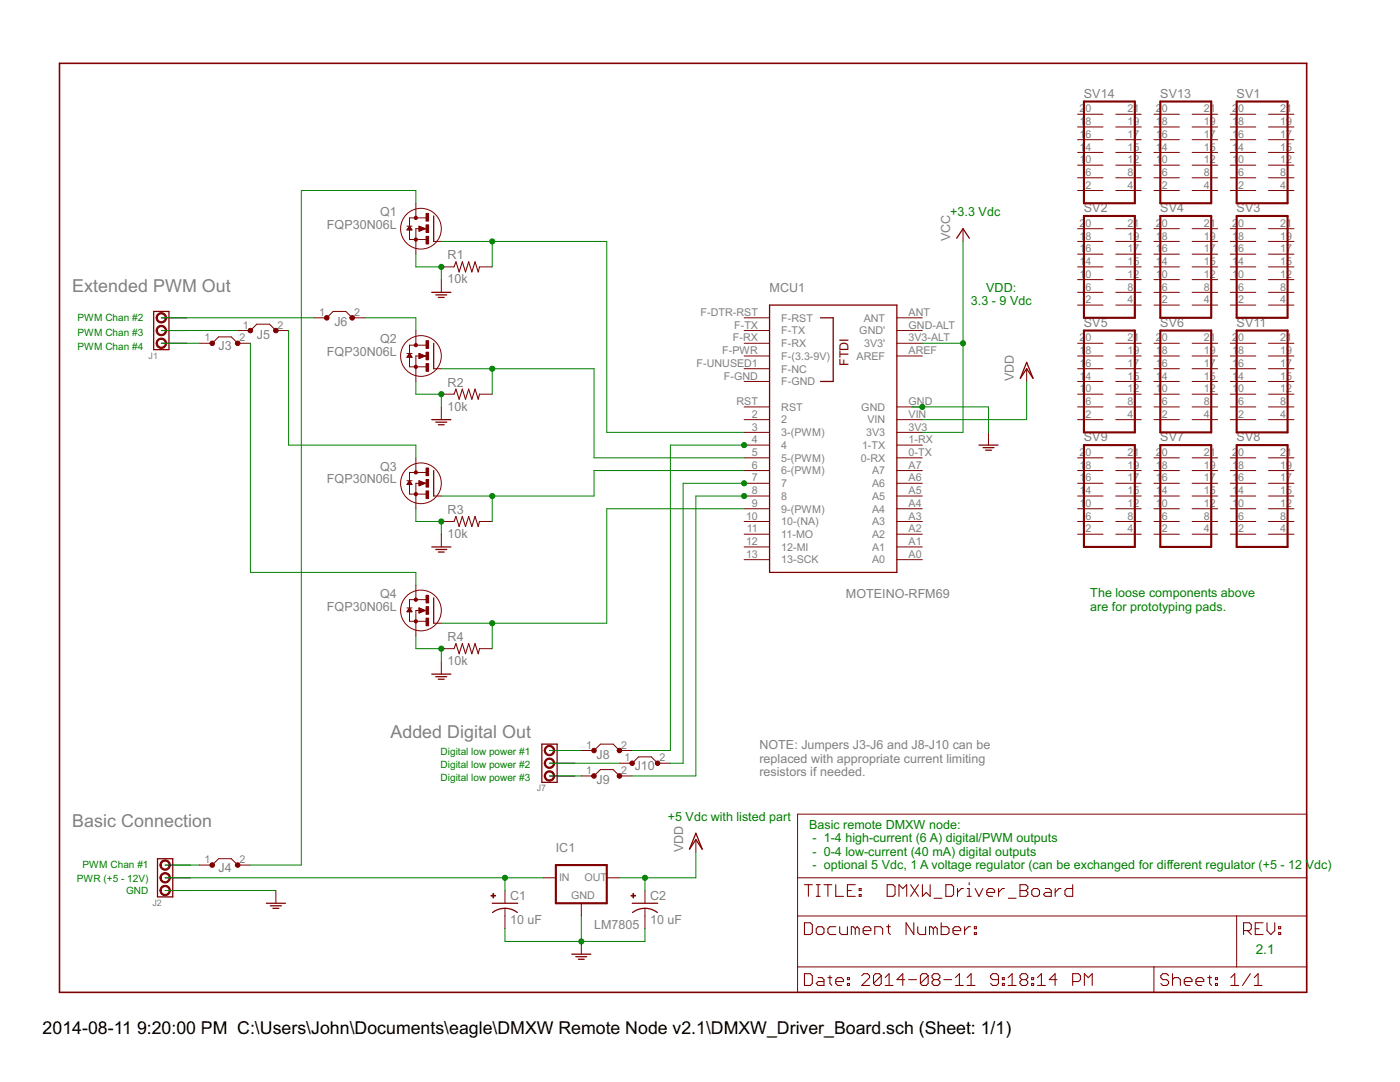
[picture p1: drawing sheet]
<svg xmlns="http://www.w3.org/2000/svg" width="279mm" height="216mm" viewBox="0 0 279 216" stroke-linecap="round" stroke-linejoin="round" font-family="sans-serif">
<path d="M11.9 12.6h248.9v185.4h-248.9z" fill="none" stroke="#800000" stroke-width=".32"/>
<g fill="none" stroke="#800000" stroke-width=".2">
<path d="M215.1 22.8h5M215.1 25.3h5M215.1 27.9h5M215.1 30.4h5M215.1 33h5M215.1 35.5h5M215.1 38h5M222.7 22.8h5.1M222.7 25.3h5.1M222.7 27.9h5.1M222.7 30.4h5.1M222.7 33h5.1"/>
<path d="M222.7 35.5h5.1M222.7 38h5.1M230.3 22.8h5.1M230.3 25.3h5.1M230.3 27.9h5.1M230.3 30.4h5.1M230.3 33h5.1M230.3 35.5h5.1M230.3 38h5.1M237.9 22.8h5.1M237.9 25.3h5.1M237.9 27.9h5.1"/>
<path d="M237.9 30.4h5.1M237.9 33h5.1M237.9 35.5h5.1M237.9 38h5.1M245.5 22.8h5.1M245.5 25.3h5.1M245.5 27.9h5.1M245.5 30.4h5.1M245.5 33h5.1M245.5 35.5h5.1M245.5 38h5.1M253.2 22.8h5"/>
<path d="M253.2 25.3h5M253.2 27.9h5M253.2 30.4h5M253.2 33h5M253.2 35.5h5M253.2 38h5M81.2 45.1h1M81.3 45.8h.9M81.3 45.7h.8M81.4 45.6h.6M81.5 45.5h.4M81.6 45.3h.3"/>
<path d="M81.7 45.2h.1M81.7 45.8v2h3.3M81.7 45.1l.5 .8h-1zM83 40.6v2.9M83.6 45.1l1.3 .5-1.3 .5zM83.6 45.8h.9M83.6 45.7h1.2M83.6 45.6h1.1M83.6 45.5h.8M83.6 45.3h.5M83.6 45.2h.2M83.6 46.1h.3"/>
<path d="M83.6 45.9h.6M85 43.5h-3.3v1.6M85.2 45.6h-2.2v5.1M86.6 48.2h1.5M88.1 55.8v2.5M88.1 53.3h2.5M95.7 53.3h2.5M192.2 45.6v2.6M215.1 48.2h5M215.1 45.6h5M215.1 53.3h5M215.1 50.7h5"/>
<path d="M215.1 55.8h5M215.1 58.3h5M222.7 48.2h5.1M222.7 45.6h5.1M222.7 53.3h5.1M222.7 50.7h5.1M222.7 55.8h5.1M222.7 58.3h5.1M230.3 48.2h5.1M230.3 45.6h5.1M230.3 53.3h5.1M230.3 50.7h5.1"/>
<path d="M230.3 55.8h5.1M230.3 58.3h5.1M237.9 48.2h5.1M237.9 45.6h5.1M237.9 53.3h5.1M237.9 50.7h5.1M237.9 55.8h5.1M237.9 58.3h5.1M245.5 48.2h5.1M245.5 45.6h5.1M245.5 53.3h5.1M245.5 50.7h5.1"/>
<path d="M245.5 55.8h5.1M245.5 58.3h5.1M253.2 48.2h5M253.2 45.6h5M253.2 53.3h5M253.2 50.7h5M253.2 55.8h5M253.2 58.3h5M32.2 68.5h5.1M32.2 66h5.1M32.2 63.4h5.1M39.8 68.5h2.6l1.2-1.3h2.6l1.2 1.3h2.6"/>
<path d="M47.4 66h2.6l1.2-1.3h2.6l1.3 1.3h2.5M62.7 63.4h2.5l1.3-1.3h2.5l1.3 1.3h2.5M81.2 70.5h1M81.2 71.3h1M81.3 71.1h.8M81.4 71h.7M81.5 70.9h.5M81.6 70.8h.3M81.6 70.7h.2M81.7 71.2v2h3.3M81.7 70.5l.5 .8h-1zM83 66v2.9"/>
<path d="M83.6 70.5l1.3 .5-1.3 .5zM83.6 70.5h.1M83.6 71.3h.7M83.6 71.1h1M83.6 70.9h1M83.6 70.8h.7M83.6 70.7h.4M83.6 71.5h.1M83.6 71.4h.4M85 68.9h-3.3v1.6M85.2 71h-2.2v5.1M86.6 73.6h1.5"/>
<path d="M88.1 78.7h2.5M95.7 78.7h2.5M148.5 76.1h5.1M148.5 73.6h5.1M148.5 71h5.1M148.5 68.5h5.1M148.5 66h5.1M148.5 63.4h5.1M179 71h5.1M179 68.5h5.1M179 66h5.1M179 63.4h5.1"/>
<path d="M204.9 73.6v2.5M215.1 76.1h5M215.1 73.6h5M215.1 71h5M215.1 68.5h5M215.1 78.7h5M215.1 60.9h5M222.7 76.1h5.1M222.7 73.6h5.1M222.7 71h5.1M222.7 68.5h5.1M222.7 78.7h5.1"/>
<path d="M222.7 60.9h5.1M230.3 76.1h5.1M230.3 73.6h5.1M230.3 71h5.1M230.3 68.5h5.1M230.3 78.7h5.1M230.3 60.9h5.1M237.9 76.1h5.1M237.9 73.6h5.1M237.9 71h5.1M237.9 68.5h5.1M237.9 78.7h5.1"/>
<path d="M237.9 60.9h5.1M245.5 76.1h5.1M245.5 73.6h5.1M245.5 71h5.1M245.5 68.5h5.1M245.5 78.7h5.1M245.5 60.9h5.1M253.2 76.1h5M253.2 73.6h5M253.2 71h5M253.2 68.5h5M253.2 78.7h5"/>
<path d="M253.2 60.9h5M81.2 95.9h1M81.3 96.6h.9M81.3 96.5h.8M81.4 96.4h.6M81.5 96.2h.4M81.6 96.1h.3M81.7 96h.1M81.7 96.6v2h3.3M81.7 95.9l.5 .8h-1zM83 91.4v2.9M83.6 95.9l1.3 .5-1.3 .5z"/>
<path d="M83.6 96.7h.6M83.6 96.6h.9M83.6 96.5h1.2M83.6 96.4h1.1M83.6 96.2h.8M83.6 96.1h.5M83.6 96h.2M83.6 96.8h.3M85 94.3h-3.3v1.6M85.2 96.4h-2.2v5.1M86.6 99h1.5M88.1 81.2v2.5"/>
<path d="M148.5 81.2h5.1M148.5 83.7h5.1M148.5 86.3h5.1M148.5 88.8h5.1M148.5 91.4h5.1M148.5 93.9h5.1M148.5 96.4h5.1M148.5 99h5.1M179 81.2h5.1M179 83.7h5.1M179 86.3h5.1M179 88.8h5.1"/>
<path d="M179 91.4h5.1M179 93.9h5.1M179 96.4h5.1M179 99h5.1M197.3 86.3v2.5M215.1 81.2h5M215.1 83.7h5M215.1 91.4h5M215.1 93.9h5M215.1 96.4h5M215.1 99h5M222.7 81.2h5.1"/>
<path d="M222.7 83.7h5.1M222.7 91.4h5.1M222.7 93.9h5.1M222.7 96.4h5.1M222.7 99h5.1M230.3 81.2h5.1M230.3 83.7h5.1M230.3 91.4h5.1M230.3 93.9h5.1M230.3 96.4h5.1M230.3 99h5.1M237.9 81.2h5.1"/>
<path d="M237.9 83.7h5.1M237.9 91.4h5.1M237.9 93.9h5.1M237.9 96.4h5.1M237.9 99h5.1M245.5 81.2h5.1M245.5 83.7h5.1M245.5 91.4h5.1M245.5 93.9h5.1M245.5 96.4h5.1M245.5 99h5.1M253.2 81.2h5"/>
<path d="M253.2 83.7h5M253.2 91.4h5M253.2 93.9h5M253.2 96.4h5M253.2 99h5M83 116.8v2.9M85 119.7h-3.3v1.6M88.1 104.1h2.5M88.1 106.6v2.5M95.7 104.1h2.5M148.5 101.5h5.1M148.5 104.1h5.1"/>
<path d="M148.5 106.6h5.1M148.5 109.1h5.1M148.5 111.7h5.1M179 101.5h5.1M179 104.1h5.1M179 106.6h5.1M179 109.1h5.1M179 111.7h5.1M215.1 101.5h5M215.1 104.1h5M215.1 106.6h5M222.7 101.5h5.1"/>
<path d="M222.7 104.1h5.1M222.7 106.6h5.1M230.3 101.5h5.1M230.3 104.1h5.1M230.3 106.6h5.1M237.9 101.5h5.1M237.9 104.1h5.1M237.9 106.6h5.1M245.5 101.5h5.1M245.5 104.1h5.1M245.5 106.6h5.1M253.2 101.5h5"/>
<path d="M253.2 104.1h5M253.2 106.6h5M81.2 121.3h1M81.2 122h1M81.3 121.9h.8M81.4 121.8h.6M81.5 121.7h.5M81.6 121.6h.3M81.6 121.5h.2M81.7 121.9v2.1h3.3M81.7 121.3l.5 .8h-1zM81.7 121.3h.1"/>
<path d="M83.6 122h.7M83.6 121.9h1M83.6 121.7h.9M83.6 121.6h.6M83.6 121.5h.3M83.6 121.3h.1M83.6 121.3l1.3 .5-1.3 .5zM83.6 122.3h.1M83.6 122.2h.4M85.2 121.8h-2.2v5.1M86.6 124.4h1.5M88.1 132v2.5"/>
<path d="M88.1 129.4h2.5M95.7 129.4h2.5M109.7 149.8h5M109.7 152.3h5M109.7 154.8h5M116 149.8h2.6l1.2-1.3h2.6l1.2 1.3h2.6M116 154.8h2.6l1.2-1.2h2.6l1.2 1.2h2.6M123.6 152.3h2.6l1.2-1.3h2.6l1.3 1.3h2.5M33 175.2h5M33 172.6h5M33 177.7h5M39.8 172.6h2.6l1.2-1.3h2.6l1.2 1.3h2.6"/>
<path d="M55.1 177.7v2.5M100.8 177.7v2.5M108.4 175.2h2.5M121.1 175.2h2.5M128.7 177.7v2.5M138.9 167.5v2.6M159.2 162.5h101.6v35.5h-101.6zM159.2 175.2h101.6M100.8 181.3v4M116 180.2v2.6M116 187.9v2.5M128.7 181.3v4"/>
<path d="M159.2 182.8h101.6M159.2 192.9h101.6M230.3 192.9v5.1M246.8 182.8v10.1"/>
<circle cx="84" cy="45.6" r="4.1"/>
<circle cx="84" cy="71" r="4.1"/>
<circle cx="84" cy="96.4" r="4.1"/>
<circle cx="84" cy="121.8" r="4.1"/>
</g>
<g fill="none" stroke="#800000" stroke-width=".21">
<path d="M90.6 53.3l.4-1.1 .6 2.1 .7-2.1 .6 2.1 .6-2.1 .7 2.1 .6-2.1 .6 2.1 .3-1M90.6 78.7l.4-1.1 .6 2.1 .7-2.1 .6 2.1 .6-2.1 .7 2.1 .6-2.1 .6 2.1 .3-1M90.6 104.1l.4-1.1 .6 2.1 .7-2.1 .6 2.1 .6-2.1 .7 2.1 .6-2.1 .6 2.1 .3-1M90.6 129.4l.4-1 .6 2.1 .7-2.1 .6 2.1 .6-2.1 .7 2.1 .6-2.1 .6 2.1 .3-1.1M160.5 176.5h1.6M161.3 176.5v2.4M162.9 176.5h.8M162.9 178.9h.8M163.3 176.5v2.4M164.4 176.5h1.6M165.2 176.5v2.4M166.8 176.5v2.4h1.5"/>
<path d="M169.1 177.7h.8M170.7 176.5h-1.6v2.4h1.6M171.5 178.5h.4v.4h-.4zM171.5 177.3h.4v.4h-.4zM177.1 176.5h1.1l.4 .4v1.6l-.4 .4h-1.1zM179.4 178.9v-2.4l.8 .8 .8-.8v2.4M181.7 176.5l1.6 2.4M183.3 176.5l-1.6 2.4M184.1 176.5v2.4l.7-.8 .8 .8v-2.4M186.4 179.2h1.6M188.8 176.5h1.1l.4 .4v1.6l-.4 .4h-1.1zM191.1 177.3v1.6"/>
<path d="M192.3 177.3h-.4l-.8 .8M193 178.9h.8M193 177.3h.4v1.6M193.4 176.1v.4M194.6 177.3l.8 1.6 .8-1.6M196.9 178.1h1.6v-.4l-.4-.4h-.8l-.4 .4v.8l.4 .4h.8M199.3 177.3v1.6M200.4 177.3h-.4l-.7 .8M201.2 179.2h1.6M203.6 176.5h1.1l.4 .4v.4l-.4 .4 .4 .4v.4l-.4 .4h-1.1zM203.6 177.7h1.1M206.3 177.3h.8l.4 .4v.8l-.4 .4h-.8l-.4-.4v-.8z"/>
<path d="M208.6 177.3h.8l.4 .4v1.2h-1.2l-.4-.4 .4-.4h1.2M210.6 177.3v1.6M211.8 177.3h-.5l-.7 .8M214.1 176.5v2.4h-1.2l-.4-.4v-.8l.4-.4h1.2M160.5 184.1h1.2l.4 .4v1.6l-.4 .4h-1.2zM160.5 194.3h1.2l.4 .4v1.5l-.4 .4h-1.2zM163.3 195.1h.8l.3 .4v1.1h-1.1l-.4-.4 .4-.3h1.1M163.3 184.9h.8l.3 .4v.8l-.3 .4h-.8l-.4-.4v-.8zM165.2 195.1h.8M165.6 194.7v1.5l.4 .4M166.8 195.9h1.5v-.4l-.3-.4h-.8l-.4 .4v.7l.4 .4h.8M166.8 184.9h-1.2l-.4 .4v.8l.4 .4h1.2"/>
<path d="M167.6 184.9v1.2l.4 .4h1.1v-1.6M169.1 196.2h.4v.4h-.4zM169.1 195.1h.4v.4h-.4zM170.7 185.3l-.4-.4h-.4v1.6M170.7 185.3l.4-.4 .4 .4v1.2M170.7 185.3v1.2M172 194.7l.4-.4h.7l.4 .4v.4l-1.5 1.5h1.5M172.3 185.7h1.5v-.4l-.4-.4h-.8l-.3 .4v.8l.3 .4h.8M174.6 186.5v-1.6h1.1l.4 .4v1.2M175.9 194.7v1.5l-.4 .4h-.8l-.4-.4M175.9 194.7l-.4-.4h-.8l-.4 .4v1.5M175.9 194.7l-1.6 1.5"/>
<path d="M176.7 196.6h1.5M176.7 195.1l.7-.8v2.3M176.9 184.9h.8M177.3 184.5v1.6l.4 .4M180.6 195.5h-1.6l1.2-1.2v2.3M181.3 195.5h1.6M182.4 184.1v2.4l-1.6-2.4v2.4M183.2 184.9v1.2l.4 .4h1.1v-1.6M185.2 194.7v1.5l-.4 .4h-.7l-.4-.4M185.2 194.7l-.4-.4h-.7l-.4 .4v1.5M185.2 194.7l-1.5 1.5M186.3 185.3l-.4-.4h-.4v1.6"/>
<path d="M186.3 185.3v1.2M186.3 185.3l.4-.4 .3 .4v1.2M186.4 195.5l-.4 .4v.3l.4 .4h.8l.4-.4v-.3l-.4-.4M186.4 195.5l-.4-.4v-.4l.4-.4h.8l.4 .4v.4l-.4 .4M186.4 195.5h.8M187.8 184.1v2.4h1.2l.4-.4v-.8l-.4-.4h-1.2M188.4 195.5h1.5M190.2 185.7h1.5v-.4l-.4-.4h-.7l-.4 .4v.8l.4 .4h.7M190.7 196.6h1.6M190.7 195.1l.8-.8v2.3M192.5 184.9v1.6M193 196.6h1.6"/>
<path d="M193 195.1l.8-.8v2.3M193.7 184.9h-.4l-.8 .8M194.5 186.1h.4v.4h-.4zM194.5 184.9h.4v.4h-.4zM199.3 195.5h-1.2l-.4-.4v-.4l.4-.4h.8l.4 .4v1.5l-.4 .4h-.8l-.4-.4M200 196.2h.4v.4h-.4zM200 195.1h.4v.4h-.4zM201.2 196.6h1.6M201.2 195.1l.8-.8v2.3M203.9 195.5l-.3 .4v.3l.3 .4h.8l.4-.4v-.3l-.4-.4M203.9 195.5l-.3-.4v-.4l.3-.4h.8l.4 .4v.4l-.4 .4M203.9 195.5h.8"/>
<path d="M205.9 196.2h.4v.4h-.4zM205.9 195.1h.4v.4h-.4zM207.1 196.6h1.5M207.1 195.1l.7-.8v2.3M210.9 195.5h-1.5l1.2-1.2v2.3M214.1 195.9h1.1l.4-.4v-.8l-.4-.4h-1.1v2.3M216.4 196.6v-2.3l.8 .8 .8-.8v2.3M233.2 194.7l-.4-.4h-.7l-.4 .4v.4l.4 .4h.7l.4 .4v.3l-.4 .4h-.7l-.4-.4M234 195.5l.4-.4h.8l.4 .4v1.1M234 194.3v2.3M236.3 195.9h1.6v-.4l-.4-.4h-.8l-.4 .4v.7l.4 .4h.8M238.7 195.9h1.5v-.4l-.4-.4h-.7l-.4 .4v.7l.4 .4h.7"/>
<path d="M241 195.1h.8M241.4 194.7v1.5l.4 .4M242.6 196.2h.4v.4h-.4zM242.6 195.1h.4v.4h-.4zM245.6 196.6h1.6M245.6 195.1l.8-.8v2.3M248.2 185.7h1.1l.4-.4v-.8l-.4-.4h-1.1v2.4M249 185.7l.7 .8M249.5 194.3l-1.5 2.3M250.3 196.6h1.6M250.3 195.1l.8-.8v2.3M250.5 185.3h.8"/>
<path d="M252.1 184.1h-1.6v2.4h1.6M252.9 184.1v1.6l.7 .8 .8-.8v-1.6M255.2 186.1h.4v.4h-.4zM255.2 184.9h.4v.4h-.4z"/>
</g>
<g fill="none" stroke="#800000" stroke-width=".25">
<path d="M86.2 58.3h3.8M86.6 43.1v5.1M87 58.8h2.2M87.5 59.4h1.1M190.9 47.5l1.3-1.9 1.3 1.9M30.7 62.1h3v7.7h-3zM86.6 68.5v5.1M153.6 60.9h25.4v53.3h-25.4zM163.7 63.4h2.6v12.7h-2.6M204.9 72.3l1.3 3.2-1.3-1.9-1.3 1.9zM86.2 83.7h3.8M86.6 93.9v5.1"/>
<path d="M87 84.2h2.2M87.5 84.8h1.1M195.4 88.8h3.8M196.2 89.3h2.2M196.7 89.8h1.2M86.2 109.1h3.8M86.6 119.3v5.1M87 109.6h2.2M87.5 110.2h1.1M86.2 134.5h3.8M87 135h2.2M87.5 135.5h1.1"/>
<path d="M108.1 148.5h3.1v7.6h-3.1zM31.4 171.3h3.1v7.7h-3.1zM138.9 166.3l1.2 3.1-1.2-1.9-1.3 1.9zM53.1 180.2h3.9M54 180.7h2.2M54.5 181.3h1.1M98.2 180.2h5.1M100.8 181.2l1.5 .3 1 .6M100.8 181.3l-1.1 .1-1.4 .7M114.1 190.4h3.8M114.9 190.9h2.2M115.4 191.4h1.2"/>
<path d="M126.2 180.2h5.1M128.7 181.2l1.6 .3 .9 .6M128.7 181.3l-1.6 .2-.9 .6"/>
</g>
<g fill="#800000" stroke="#800000" stroke-width=".2">
<path d="M98 178.7h.9v.1h-.9z"/>
<path d="M98.4 178.3h.1v.9h-.1z"/>
<path d="M125.9 178.7h.9v.1h-.9z"/>
<path d="M126.3 178.3h.1v.9h-.1z"/>
<path d="M85 123.3h.5v1.6h-.5z"/>
<path d="M85 118.8h.5v1.5h-.5z"/>
<path d="M85 121.1h.5v1.5h-.5z"/>
<path d="M85 47.2h.5v1.5h-.5z"/>
<path d="M85 42.6h.5v1.5h-.5z"/>
<path d="M85 44.9h.5v1.5h-.5z"/>
<path d="M85 72.6h.5v1.5h-.5z"/>
<path d="M85 68h.5v1.5h-.5z"/>
<path d="M85 70.3h.5v1.5h-.5z"/>
<path d="M85 98h.5v1.5h-.5z"/>
<path d="M85 93.4h.5v1.5h-.5z"/>
<path d="M85 95.7h.5v1.5h-.5z"/>
</g>
<g fill="#800000" stroke="#800000" stroke-width=".2">
<path d="M82.8 119.4h.4v.5h-.4l-.1-.2z" fill-rule="evenodd"/>
<path d="M31.3 62.8a1.04 1.04 0 0 1 1.7-.1 1.04 1.04 0 0 1-.4 1.7 1.04 1.04 0 0 1-1.4-1h.2a.79 .79 0 0 1 1.1-.7 .79 .79 0 0 1 .2 1.3 .79 .79 0 0 1-1.2-.4l-.1-.2h-.2z" fill-rule="evenodd"/>
<path d="M31.3 65.4a1.04 1.04 0 0 1 1.7-.1 1.04 1.04 0 0 1-.4 1.6 1.04 1.04 0 0 1-1.4-.9h.2a.79 .79 0 0 1 1.1-.8 .79 .79 0 0 1 .2 1.3 .79 .79 0 0 1-1.2-.3l-.1-.2h-.2z" fill-rule="evenodd"/>
<path d="M31.3 67.9a1.04 1.04 0 0 1 1.7-.1 1.04 1.04 0 0 1-.4 1.7 1.04 1.04 0 0 1-1.4-1h.2a.79 .79 0 0 1 1.1-.8 .79 .79 0 0 1 .2 1.3 .79 .79 0 0 1-1.2-.3l-.1-.2h-.2z" fill-rule="evenodd"/>
<path d="M32.3 171.8a1.05 1.05 0 0 1 1.6 .3 1.05 1.05 0 0 1-.7 1.5 1.05 1.05 0 0 1-1.3-1h.3a.79 .79 0 0 1 1.1-.7 .79 .79 0 0 1 .2 1.3 .79 .79 0 0 1-1.3-.4v-.2h-.3z" fill-rule="evenodd"/>
<path d="M32.3 174.3a1.05 1.05 0 0 1 1.6 .4 1.05 1.05 0 0 1-.7 1.5 1.05 1.05 0 0 1-1.3-1h.3a.79 .79 0 0 1 1.1-.8 .79 .79 0 0 1 .2 1.3 .79 .79 0 0 1-1.3-.3v-.2h-.3z" fill-rule="evenodd"/>
<path d="M32.3 176.9a1.05 1.05 0 0 1 1.6 .3 1.05 1.05 0 0 1-.7 1.5 1.05 1.05 0 0 1-1.3-1h.3a.79 .79 0 0 1 1.1-.8 .79 .79 0 0 1 .2 1.3 .79 .79 0 0 1-1.3-.3v-.2h-.3z" fill-rule="evenodd"/>
<path d="M108.8 149.2a1.04 1.04 0 0 1 1.7-.1 1.04 1.04 0 0 1-.5 1.7 1.04 1.04 0 0 1-1.4-1h.3a.8 .8 0 0 1 1.1-.8 .8 .8 0 0 1 .2 1.3 .8 .8 0 0 1-1.3-.3v-.2h-.3z" fill-rule="evenodd"/>
<path d="M108.8 151.7a1.04 1.04 0 0 1 1.7 0 1.04 1.04 0 0 1-.5 1.6 1.04 1.04 0 0 1-1.4-1h.3a.8 .8 0 0 1 1.1-.8 .8 .8 0 0 1 .2 1.4 .8 .8 0 0 1-1.3-.4v-.2h-.3z" fill-rule="evenodd"/>
<path d="M108.8 154.2a1.04 1.04 0 0 1 1.7 0 1.04 1.04 0 0 1-.5 1.6 1.04 1.04 0 0 1-1.4-1h.3a.8 .8 0 0 1 1.1-.7 .8 .8 0 0 1 .2 1.3 .8 .8 0 0 1-1.3-.3v-.3h-.3z" fill-rule="evenodd"/>
<path d="M42 68.3a.46 .46 0 0 1 .7-.2 .46 .46 0 0 1-.1 .8 .46 .46 0 0 1-.7-.4h.5h-.5z" fill-rule="evenodd"/>
<path d="M47 68.3a.47 .47 0 0 1 .8-.1 .47 .47 0 0 1-.2 .7 .47 .47 0 0 1-.6-.4h.5h-.5z" fill-rule="evenodd"/>
<path d="M64.8 63.2a.47 .47 0 0 1 .8-.1 .47 .47 0 0 1-.2 .8 .47 .47 0 0 1-.7-.5h.6h-.6z" fill-rule="evenodd"/>
<path d="M69.9 63.2a.47 .47 0 0 1 .8-.1 .47 .47 0 0 1-.2 .8 .47 .47 0 0 1-.7-.5h.5h-.5z" fill-rule="evenodd"/>
<path d="M49.6 65.7a.47 .47 0 0 1 .7 0 .47 .47 0 0 1-.2 .7 .47 .47 0 0 1-.6-.4h.5h-.5z" fill-rule="evenodd"/>
<path d="M54.7 65.7a.47 .47 0 0 1 .7 0 .47 .47 0 0 1-.2 .7 .47 .47 0 0 1-.6-.4h.5h-.5z" fill-rule="evenodd"/>
<path d="M42 172.4a.46 .46 0 0 1 .7-.1 .46 .46 0 0 1-.1 .7 .46 .46 0 0 1-.7-.4h.5h-.5z" fill-rule="evenodd"/>
<path d="M47 172.4a.47 .47 0 0 1 .8-.1 .47 .47 0 0 1-.2 .8 .47 .47 0 0 1-.6-.5h.5h-.5z" fill-rule="evenodd"/>
<path d="M118.2 149.5a.46 .46 0 0 1 .7 0 .46 .46 0 0 1-.2 .7 .46 .46 0 0 1-.6-.4h.5h-.5z" fill-rule="evenodd"/>
<path d="M123.2 149.5a.46 .46 0 0 1 .8 0 .46 .46 0 0 1-.2 .7 .46 .46 0 0 1-.6-.4h.5h-.5z" fill-rule="evenodd"/>
<path d="M118.2 154.6a.46 .46 0 0 1 .7-.1 .46 .46 0 0 1-.2 .8 .46 .46 0 0 1-.6-.5l.5 .1-.5-.1z" fill-rule="evenodd"/>
<path d="M123.2 154.6a.46 .46 0 0 1 .8-.1 .46 .46 0 0 1-.2 .8 .46 .46 0 0 1-.6-.5l.5 .1-.5-.1z" fill-rule="evenodd"/>
<path d="M125.8 152.1a.46 .46 0 0 1 .7-.1 .46 .46 0 0 1-.2 .7 .46 .46 0 0 1-.6-.4h.5h-.5z" fill-rule="evenodd"/>
<path d="M130.9 152.1a.46 .46 0 0 1 .7-.1 .46 .46 0 0 1-.2 .7 .46 .46 0 0 1-.6-.4h.5h-.5z" fill-rule="evenodd"/>
<circle cx="83" cy="124" r=".33"/>
<circle cx="83" cy="43.5" r=".33"/>
<circle cx="83" cy="47.8" r=".33"/>
<circle cx="83" cy="68.9" r=".33"/>
<circle cx="83" cy="73.2" r=".33"/>
<circle cx="83" cy="94.3" r=".33"/>
<circle cx="83" cy="98.6" r=".33"/>
</g>
<g fill="none" stroke="#800000" stroke-width=".42">
<path d="M216.3 20.3h10.2v20.3h-10.2zM231.6 20.3h10.1v20.3h-10.1zM246.8 20.3h10.2v20.3h-10.2zM216.3 43.1h10.2v20.3h-10.2zM231.6 43.1h10.1v20.3h-10.1zM246.8 43.1h10.2v20.3h-10.2zM216.3 66h10.2v20.3h-10.2zM231.6 66h10.1v20.3h-10.1zM246.8 66h10.2v20.3h-10.2zM216.3 88.8h10.2v20.3h-10.2zM231.6 88.8h10.1v20.3h-10.1zM246.8 88.8h10.2v20.3h-10.2z"/>
<path d="M110.9 172.6h10.2v7.6h-10.2z"/>
</g>
<g fill="none" stroke="#008000" stroke-width=".2">
<path d="M83 40.6v-2.6h-22.9v134.6h-10.1M83 50.7v2.6h5.1v2.5M88.1 48.2h33v38.1h27.4M98.2 48.2v5.1M192.2 48.2v38.1h-8.1M32.2 63.4h30.5M32.2 68.5h7.6M32.2 66h15.2M50 68.5v45.7h33v2.6M57.6 66v22.8h25.4v2.6M72.8 63.4h10.2v2.6M83 76.1v2.6h5.1v2.5"/>
<path d="M88.1 73.6h30.5v17.8h29.9M98.2 73.6v5.1M184.1 68.5h8.1M204.9 76.1v7.6h-20.8M98.2 99v5.1M148.5 93.9h-29.9v5.1h-30.5M149 99h-10.1v55.8h-12.7M149 88.8h-15.2v61h-7.6M149 96.4h-12.7v55.9h-2.5M182 81.2h15.3v5.1M83 101.5v2.6h5.1v2.5M148.5 101.5h-27.4v22.9h-33"/>
<path d="M83 126.9v2.5h5.1v2.6M98.2 124.4v5M109.7 149.8h6.3M109.7 152.3h13.9M109.7 154.8h6.3M33 177.7h22.1M33 172.6h6.8M33 175.2h75.4M100.8 175.2v2.5M128.7 175.2v2.5M138.9 170.1v5.1h-15.3M100.8 185.3v2.6h27.9v-2.6"/>
<path d="M116 182.8v5.1"/>
</g>
<g fill="#008000" stroke="#008000" stroke-width=".2">
<circle cx="88.1" cy="78.7" r=".51"/>
<circle cx="88.1" cy="104.1" r=".51"/>
<circle cx="88.1" cy="129.4" r=".51"/>
<circle cx="88.1" cy="53.3" r=".51"/>
<circle cx="116" cy="187.9" r=".51"/>
<circle cx="184.1" cy="81.2" r=".51"/>
<circle cx="98.2" cy="73.6" r=".51"/>
<circle cx="98.2" cy="99" r=".51"/>
<circle cx="98.2" cy="124.4" r=".51"/>
<circle cx="98.2" cy="48.2" r=".51"/>
<circle cx="100.8" cy="175.2" r=".51"/>
<circle cx="128.7" cy="175.2" r=".51"/>
<circle cx="192.2" cy="68.5" r=".51"/>
<circle cx="148.5" cy="88.8" r=".51"/>
<circle cx="148.5" cy="96.4" r=".51"/>
<circle cx="148.5" cy="99" r=".51"/>
</g>
<g font-size="4" fill="#808080">
<text x="14.4" y="58.3">Extended PWM Out</text>
<text x="77.9" y="147.2">Added Digital Out</text>
<text x="14.4" y="165">Basic Connection</text>
</g>
<g font-size="4">
<text x="8.5" y="206.4">2014-08-11</text>
<text x="27.3" y="206.4">9:20:00 PM C:\Users\John\Documents\eagle\DMXW Remote Node v2.1\DMXW_Driver_Board.sch (Sheet: 1/1)</text>
</g>
<text font-size="3" fill="#008000" x="250.6" y="190.4">2.1</text>
<g font-size="2.8" fill="#808080">
<text x="216.3" y="19.5">SV14</text>
<text x="231.6" y="19.5">SV13</text>
<text x="246.8" y="19.5">SV1</text>
<text x="65.3" y="45.6">FQP30N06L</text>
<text x="75.8" y="43.1">Q1</text>
<text x="216.3" y="42.3">SV2</text>
<text x="231.6" y="42.3">SV4</text>
<text x="246.8" y="42.3">SV3</text>
<text x="89.3" y="51.8">R1</text>
<text x="189.7" y="48.2" transform="rotate(-90 189.7 48.2)">VCC</text>
<text x="89.3" y="56.6">10k</text>
<text x="153.6" y="58.3">MCU1</text>
<text x="66.7" y="65.1">J6</text>
<text x="216.3" y="65.2">SV5</text>
<text x="231.6" y="65.2">SV6</text>
<text x="246.8" y="65.2">SV11</text>
<text x="43.6" y="69.9">J3</text>
<text x="51.2" y="67.6">J5</text>
<text x="65.3" y="71">FQP30N06L</text>
<text x="75.8" y="68.5">Q2</text>
<text x="89.3" y="77.2">R2</text>
<text x="202.4" y="76.1" transform="rotate(-90 202.4 76.1)">VDD</text>
<text x="89.3" y="82">10k</text>
<text x="216.3" y="88.1">SV9</text>
<text x="231.6" y="88.1">SV7</text>
<text x="246.8" y="88.1">SV8</text>
<text x="75.8" y="93.9">Q3</text>
<text x="65.3" y="96.4">FQP30N06L</text>
<text x="89.3" y="107.3">10k</text>
<text x="89.3" y="102.6">R3</text>
<text x="75.8" y="119.3">Q4</text>
<text x="168.8" y="119.3">MOTEINO-RFM69</text>
<text x="65.3" y="121.8">FQP30N06L</text>
<text x="89.3" y="127.9">R4</text>
<text x="89.3" y="132.7">10k</text>
<text x="151.6" y="149.5">NOTE: Jumpers J3-J6 and J8-J10 can be</text>
<text x="119.1" y="151.4">J8</text>
<text x="126.7" y="153.7">J10</text>
<text x="151.6" y="152.2">replaced with appropriate current limiting</text>
<text x="151.6" y="154.8">resistors if needed.</text>
<text x="119.1" y="156.5">J9</text>
<text x="110.9" y="170.1">IC1</text>
<text x="136.3" y="170.1" transform="rotate(-90 136.3 170.1)">VDD</text>
<text x="43.6" y="174">J4</text>
<text x="101.8" y="179.6">C1</text>
<text x="129.7" y="179.6">C2</text>
<text x="101.8" y="184.4">10 uF</text>
<text x="118.5" y="185.3">LM7805</text>
<text x="129.7" y="184.4">10 uF</text>
</g>
<g font-size="2.8" fill="#008000">
<text x="189.7" y="43.1">+3.3 Vdc</text>
<text x="196.8" y="58.2">VDD:</text>
<text x="193.8" y="60.9">3.3 - 9 Vdc</text>
<text x="217.6" y="119.2">The loose components above</text>
<text x="217.6" y="121.8">are for prototyping pads.</text>
<text x="133.3" y="163.7">+5 Vdc with listed part</text>
<text x="161.5" y="165.4">Basic remote DMXW node:</text>
<text x="162.2" y="168">- 1-4 high-current (6 A) digital/PWM outputs</text>
<text x="162.2" y="170.7">- 0-4 low-current (40 mA) digital outputs</text>
<text x="162.2" y="173.4">- optional 5 Vdc, 1 A voltage regulator (can be exchanged for different regulator (+5 - 12 Vdc)</text>
</g>
<text font-size="2.8" fill="#800000" x="169.3" y="73" transform="rotate(-90 169.3 73)">FTDI</text>
<g font-size="2.4" fill="#808080">
<text x="215.4" y="22.4">2</text>
<text x="216.6" y="22.4">0</text>
<text x="225" y="22.4">21</text>
<text x="230.7" y="22.4">2</text>
<text x="231.9" y="22.4">0</text>
<text x="240.2" y="22.4">21</text>
<text x="245.9" y="22.4">2</text>
<text x="247.1" y="22.4">0</text>
<text x="255.5" y="22.4">21</text>
<text x="215.4" y="25">1</text>
<text x="215.4" y="27.5">1</text>
<text x="216.6" y="25">8</text>
<text x="216.6" y="27.5">6</text>
<text x="225" y="25">19</text>
<text x="225" y="27.5">17</text>
<text x="230.7" y="25">1</text>
<text x="230.7" y="27.5">1</text>
<text x="231.9" y="25">8</text>
<text x="231.9" y="27.5">6</text>
<text x="240.2" y="25">19</text>
<text x="240.2" y="27.5">17</text>
<text x="245.9" y="25">1</text>
<text x="245.9" y="27.5">1</text>
<text x="247.1" y="25">8</text>
<text x="247.1" y="27.5">6</text>
<text x="255.5" y="25">19</text>
<text x="255.5" y="27.5">17</text>
<text x="215.4" y="30.1">1</text>
<text x="215.4" y="32.6">1</text>
<text x="216.6" y="30.1">4</text>
<text x="216.6" y="32.6">0</text>
<text x="216.6" y="35.1">6</text>
<text x="225" y="30.1">15</text>
<text x="225" y="32.6">12</text>
<text x="225" y="35.1">8</text>
<text x="230.7" y="30.1">1</text>
<text x="230.7" y="32.6">1</text>
<text x="231.9" y="30.1">4</text>
<text x="231.9" y="32.6">0</text>
<text x="231.9" y="35.1">6</text>
<text x="240.2" y="30.1">15</text>
<text x="240.2" y="32.6">12</text>
<text x="240.2" y="35.1">8</text>
<text x="245.9" y="30.1">1</text>
<text x="245.9" y="32.6">1</text>
<text x="247.1" y="30.1">4</text>
<text x="247.1" y="32.6">0</text>
<text x="247.1" y="35.1">6</text>
<text x="255.5" y="30.1">15</text>
<text x="255.5" y="32.6">12</text>
<text x="255.5" y="35.1">8</text>
<text x="216.6" y="37.7">2</text>
<text x="225" y="37.7">4</text>
<text x="231.9" y="37.7">2</text>
<text x="240.2" y="37.7">4</text>
<text x="247.1" y="37.7">2</text>
<text x="255.5" y="37.7">4</text>
<text x="215.4" y="45.3">2</text>
<text x="215.4" y="47.8">1</text>
<text x="216.6" y="45.3">0</text>
<text x="216.6" y="47.8">8</text>
<text x="225" y="45.3">21</text>
<text x="225" y="47.8">19</text>
<text x="230.7" y="45.3">2</text>
<text x="230.7" y="47.8">1</text>
<text x="231.9" y="45.3">0</text>
<text x="231.9" y="47.8">8</text>
<text x="240.2" y="45.3">21</text>
<text x="240.2" y="47.8">19</text>
<text x="245.9" y="45.3">2</text>
<text x="245.9" y="47.8">1</text>
<text x="247.1" y="45.3">0</text>
<text x="247.1" y="47.8">8</text>
<text x="255.5" y="45.3">21</text>
<text x="255.5" y="47.8">19</text>
<text x="215.4" y="50.4">1</text>
<text x="215.4" y="52.9">1</text>
<text x="216.6" y="50.4">6</text>
<text x="216.6" y="52.9">4</text>
<text x="225" y="50.4">17</text>
<text x="225" y="52.9">15</text>
<text x="230.7" y="50.4">1</text>
<text x="230.7" y="52.9">1</text>
<text x="231.9" y="50.4">6</text>
<text x="231.9" y="52.9">4</text>
<text x="240.2" y="50.4">17</text>
<text x="240.2" y="52.9">15</text>
<text x="245.9" y="50.4">1</text>
<text x="245.9" y="52.9">1</text>
<text x="247.1" y="50.4">6</text>
<text x="247.1" y="52.9">4</text>
<text x="255.5" y="50.4">17</text>
<text x="255.5" y="52.9">15</text>
<text x="215.4" y="55.4">1</text>
<text x="216.6" y="55.4">0</text>
<text x="216.6" y="58">6</text>
<text x="225" y="55.4">12</text>
<text x="225" y="58">8</text>
<text x="230.7" y="55.4">1</text>
<text x="231.9" y="55.4">0</text>
<text x="231.9" y="58">6</text>
<text x="240.2" y="55.4">12</text>
<text x="240.2" y="58">8</text>
<text x="245.9" y="55.4">1</text>
<text x="247.1" y="55.4">0</text>
<text x="247.1" y="58">6</text>
<text x="255.5" y="55.4">12</text>
<text x="255.5" y="58">8</text>
<text x="48.4" y="65.6">1</text>
<text x="55.4" y="65.6">2</text>
<text x="63.7" y="63.1">1</text>
<text x="70.6" y="63.1">2</text>
<text x="139.8" y="63.1">F-DTR-RST</text>
<text x="146.5" y="65.6">F-TX</text>
<text x="155.9" y="64.2">F-RST</text>
<text x="172.4" y="64.2">ANT</text>
<text x="181.3" y="65.6">GND-ALT</text>
<text x="181.3" y="63.1">ANT</text>
<text x="216.6" y="60.5">2</text>
<text x="225" y="60.5">4</text>
<text x="231.9" y="60.5">2</text>
<text x="240.2" y="60.5">4</text>
<text x="247.1" y="60.5">2</text>
<text x="255.5" y="60.5">4</text>
<text x="40.8" y="68.1">1</text>
<text x="47.8" y="68.1">2</text>
<text x="144.1" y="70.7">F-PWR</text>
<text x="146.3" y="68.1">F-RX</text>
<text x="155.9" y="71.8">F-(3.3-9V)</text>
<text x="155.9" y="69.3">F-RX</text>
<text x="155.9" y="66.7">F-TX</text>
<text x="171" y="71.8">AREF</text>
<text x="171.5" y="66.7">GND'</text>
<text x="172.5" y="69.3">3V3'</text>
<text x="181.3" y="70.7">AREF</text>
<text x="181.3" y="68.1">3V3-ALT</text>
<text x="215.4" y="68.1">2</text>
<text x="215.4" y="70.7">1</text>
<text x="216.6" y="68.1">0</text>
<text x="216.6" y="70.7">8</text>
<text x="225" y="68.1">21</text>
<text x="225" y="70.7">19</text>
<text x="230.7" y="68.1">2</text>
<text x="230.7" y="70.7">1</text>
<text x="231.9" y="68.1">0</text>
<text x="231.9" y="70.7">8</text>
<text x="240.2" y="68.1">21</text>
<text x="240.2" y="70.7">19</text>
<text x="245.9" y="68.1">2</text>
<text x="245.9" y="70.7">1</text>
<text x="247.1" y="68.1">0</text>
<text x="247.1" y="70.7">8</text>
<text x="255.5" y="68.1">21</text>
<text x="255.5" y="70.7">19</text>
<text x="139" y="73.2">F-UNUSED1</text>
<text x="144.5" y="75.8">F-GND</text>
<text x="155.9" y="76.9">F-GND</text>
<text x="155.9" y="74.3">F-NC</text>
<text x="215.4" y="73.2">1</text>
<text x="215.4" y="75.8">1</text>
<text x="216.6" y="73.2">6</text>
<text x="216.6" y="75.8">4</text>
<text x="225" y="73.2">17</text>
<text x="225" y="75.8">15</text>
<text x="230.7" y="73.2">1</text>
<text x="230.7" y="75.8">1</text>
<text x="231.9" y="73.2">6</text>
<text x="231.9" y="75.8">4</text>
<text x="240.2" y="73.2">17</text>
<text x="240.2" y="75.8">15</text>
<text x="245.9" y="73.2">1</text>
<text x="245.9" y="75.8">1</text>
<text x="247.1" y="73.2">6</text>
<text x="247.1" y="75.8">4</text>
<text x="255.5" y="73.2">17</text>
<text x="255.5" y="75.8">15</text>
<text x="147" y="80.8">RST</text>
<text x="150.1" y="83.4">2</text>
<text x="155.9" y="82">RST</text>
<text x="171.9" y="82">GND</text>
<text x="181.3" y="83.4">VIN</text>
<text x="181.3" y="80.8">GND</text>
<text x="215.4" y="78.3">1</text>
<text x="216.6" y="78.3">0</text>
<text x="216.6" y="80.8">6</text>
<text x="216.6" y="83.4">2</text>
<text x="225" y="78.3">12</text>
<text x="225" y="80.8">8</text>
<text x="225" y="83.4">4</text>
<text x="230.7" y="78.3">1</text>
<text x="231.9" y="78.3">0</text>
<text x="231.9" y="80.8">6</text>
<text x="231.9" y="83.4">2</text>
<text x="240.2" y="78.3">12</text>
<text x="240.2" y="80.8">8</text>
<text x="240.2" y="83.4">4</text>
<text x="245.9" y="78.3">1</text>
<text x="247.1" y="78.3">0</text>
<text x="247.1" y="80.8">6</text>
<text x="247.1" y="83.4">2</text>
<text x="255.5" y="78.3">12</text>
<text x="255.5" y="80.8">8</text>
<text x="255.5" y="83.4">4</text>
<text x="150.1" y="85.9">3</text>
<text x="150.1" y="88.5">4</text>
<text x="155.9" y="84.5">2</text>
<text x="155.9" y="87">3-(PWM)</text>
<text x="155.9" y="89.6">4</text>
<text x="172" y="89.6">1-TX</text>
<text x="172.9" y="87">3V3</text>
<text x="173.1" y="84.5">VIN</text>
<text x="181.3" y="88.5">1-RX</text>
<text x="181.3" y="85.9">3V3</text>
<text x="150.1" y="91">5</text>
<text x="150.1" y="93.5">6</text>
<text x="155.9" y="92.1">5-(PWM)</text>
<text x="155.9" y="94.7">6-(PWM)</text>
<text x="171.8" y="92.1">0-RX</text>
<text x="174.1" y="94.7">A7</text>
<text x="181.3" y="93.5">A7</text>
<text x="181.3" y="91">0-TX</text>
<text x="215.4" y="91">2</text>
<text x="215.4" y="93.5">1</text>
<text x="216.6" y="91">0</text>
<text x="216.6" y="93.5">8</text>
<text x="225" y="91">21</text>
<text x="225" y="93.5">19</text>
<text x="230.7" y="91">2</text>
<text x="230.7" y="93.5">1</text>
<text x="231.9" y="91">0</text>
<text x="231.9" y="93.5">8</text>
<text x="240.2" y="91">21</text>
<text x="240.2" y="93.5">19</text>
<text x="245.9" y="91">2</text>
<text x="245.9" y="93.5">1</text>
<text x="247.1" y="91">0</text>
<text x="247.1" y="93.5">8</text>
<text x="255.5" y="91">21</text>
<text x="255.5" y="93.5">19</text>
<text x="150.1" y="96.1">7</text>
<text x="150.1" y="98.6">8</text>
<text x="150.1" y="101.2">9</text>
<text x="155.9" y="97.2">7</text>
<text x="155.9" y="99.7">8</text>
<text x="174.1" y="99.7">A5</text>
<text x="174.1" y="97.2">A6</text>
<text x="181.3" y="101.2">A4</text>
<text x="181.3" y="98.6">A5</text>
<text x="181.3" y="96.1">A6</text>
<text x="215.4" y="96.1">1</text>
<text x="215.4" y="98.6">1</text>
<text x="215.4" y="101.2">1</text>
<text x="216.6" y="96.1">6</text>
<text x="216.6" y="98.6">4</text>
<text x="216.6" y="101.2">0</text>
<text x="225" y="96.1">17</text>
<text x="225" y="98.6">15</text>
<text x="225" y="101.2">12</text>
<text x="230.7" y="96.1">1</text>
<text x="230.7" y="98.6">1</text>
<text x="230.7" y="101.2">1</text>
<text x="231.9" y="96.1">6</text>
<text x="231.9" y="98.6">4</text>
<text x="231.9" y="101.2">0</text>
<text x="240.2" y="96.1">17</text>
<text x="240.2" y="98.6">15</text>
<text x="240.2" y="101.2">12</text>
<text x="245.9" y="96.1">1</text>
<text x="245.9" y="98.6">1</text>
<text x="245.9" y="101.2">1</text>
<text x="247.1" y="96.1">6</text>
<text x="247.1" y="98.6">4</text>
<text x="247.1" y="101.2">0</text>
<text x="255.5" y="96.1">17</text>
<text x="255.5" y="98.6">15</text>
<text x="255.5" y="101.2">12</text>
<text x="148.9" y="103.7">10</text>
<text x="149" y="106.2">11</text>
<text x="155.9" y="102.3">9-(PWM)</text>
<text x="155.9" y="104.8">10-(NA)</text>
<text x="155.9" y="107.3">11-MO</text>
<text x="174.1" y="107.4">A2</text>
<text x="174.1" y="104.8">A3</text>
<text x="174.1" y="102.3">A4</text>
<text x="181.3" y="106.2">A2</text>
<text x="181.3" y="103.7">A3</text>
<text x="216.6" y="103.7">6</text>
<text x="216.6" y="106.2">2</text>
<text x="225" y="103.7">8</text>
<text x="225" y="106.2">4</text>
<text x="231.9" y="103.7">6</text>
<text x="231.9" y="106.2">2</text>
<text x="240.2" y="103.7">8</text>
<text x="240.2" y="106.2">4</text>
<text x="247.1" y="103.7">6</text>
<text x="247.1" y="106.2">2</text>
<text x="255.5" y="103.7">8</text>
<text x="255.5" y="106.2">4</text>
<text x="148.9" y="108.8">12</text>
<text x="148.9" y="111.3">13</text>
<text x="155.9" y="109.9">12-MI</text>
<text x="155.9" y="112.4">13-SCK</text>
<text x="174.1" y="112.4">A0</text>
<text x="174.1" y="109.9">A1</text>
<text x="181.3" y="111.3">A0</text>
<text x="181.3" y="108.8">A1</text>
<text x="117" y="149.4">1</text>
<text x="124" y="149.4">2</text>
<text x="117" y="154.5">1</text>
<text x="124" y="154.5">2</text>
<text x="124.6" y="151.9">1</text>
<text x="131.6" y="151.9">2</text>
<text x="40.8" y="172.3">1</text>
<text x="47.8" y="172.3">2</text>
<text x="111.6" y="175.8">IN</text>
<text x="114" y="179.5">GND</text>
<text x="116.6" y="175.8">OUT</text>
</g>
<g font-size="2.2" fill="#008000">
<text x="15.5" y="64.1">PWM Chan #2</text>
<text x="15.5" y="69.9">PWM Chan #4</text>
<text x="15.5" y="67.1">PWM Chan #3</text>
<text x="87.9" y="155.7">Digital low power #3</text>
<text x="87.9" y="153.2">Digital low power #2</text>
<text x="87.9" y="150.7">Digital low power #1</text>
<text x="16.5" y="173.1">PWM Chan #1</text>
<text x="15.3" y="175.9">PWR (+5 - 12V)</text>
<text x="25.2" y="178.5">GND</text>
</g>
<g font-size="2" fill="#808080">
<text x="29.7" y="71.5">J1</text>
<text x="107.1" y="157.9">J7</text>
<text x="30.4" y="180.7">J2</text>
</g>
</svg>
